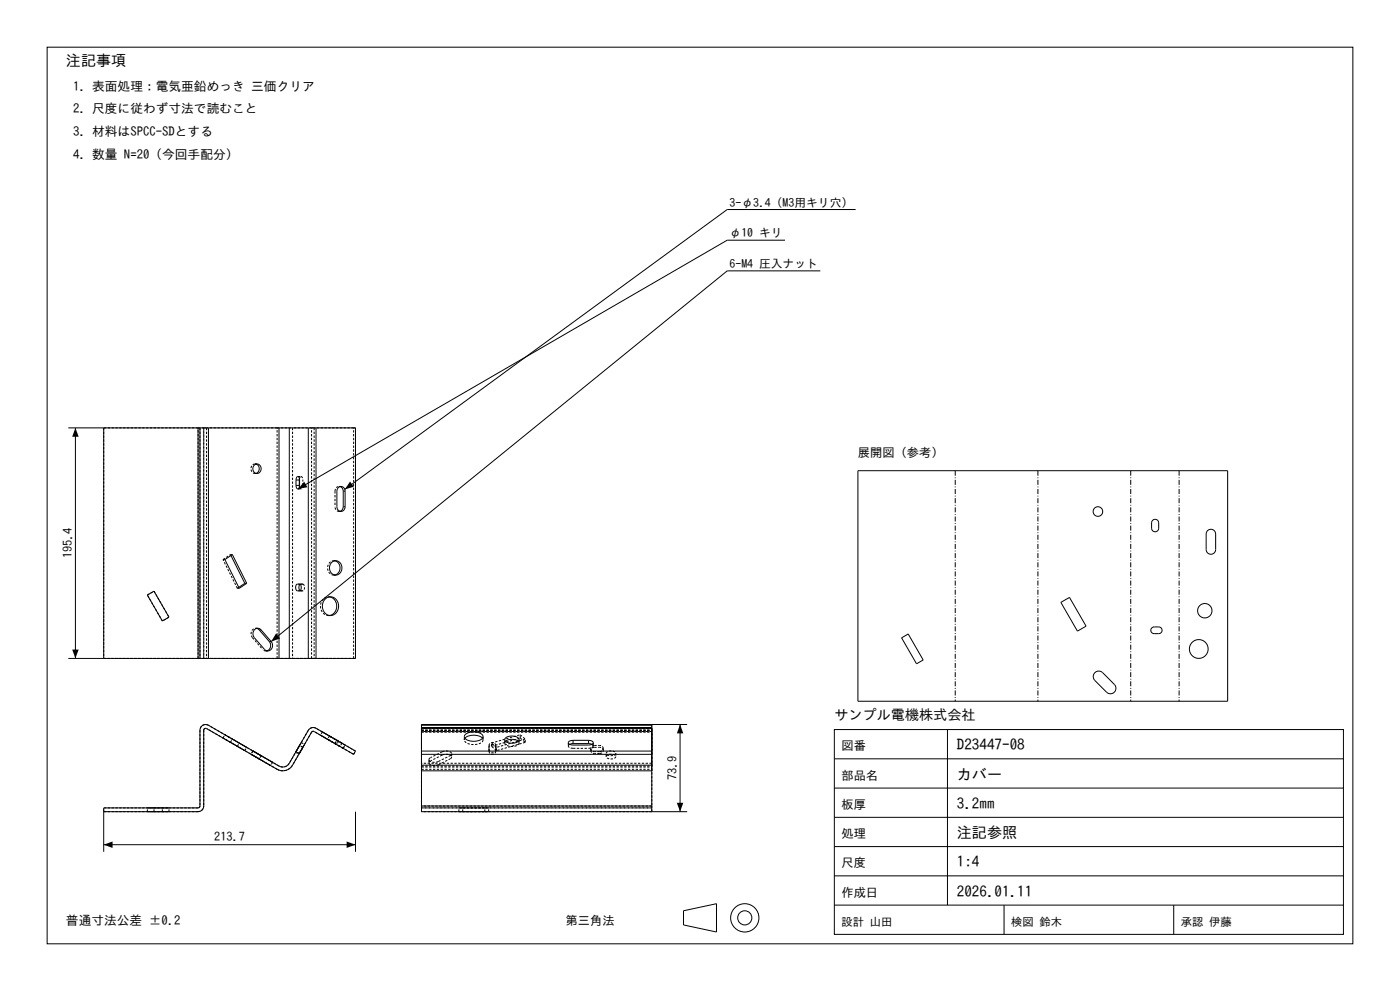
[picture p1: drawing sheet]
<svg xmlns="http://www.w3.org/2000/svg" width="420mm" height="297mm" viewBox="0 0 420 297" stroke-linecap="round" stroke-linejoin="round" font-family="sans-serif">
<g fill="none" stroke="#000" stroke-width=".3">
<path d="M14.1 14.1h391.8v268.8h-391.8zM235.5 72h-17.3l-128.8 74.5M256.7 62.8h-38.5l-114.8 83.9M246.1 81.2h-27.9l-136.8 111.1M20.5 128.2h38.9M22.6 128.2v69.1M31.1 128.2v69.1M59.4 128.2h.6M59.4 128.2v69.1M60 128.2h2.5M60 128.2v69.1M62.5 128.2h21.2"/>
<path d="M62.5 128.2v69.1M76.2 139.5a1.37 1.37 0 0 1 2.1 .5 1.37 1.37 0 0 1-1 1.9 1.43 1.43 0 0 1-1.4-.8 1.43 1.43 0 0 1 .3-1.6zM76.8 139.1a1.5 1.5 0 0 1 1 1.4 1.5 1.5 0 0 1-1 1.4M83.7 128.2h3.1M83.7 128.2v69.1M86.8 128.2h5.7M86.8 128.2v69.1M92.5 128.2h2.3M92.5 128.2v69.1M94.8 128.2h11.8v69.1h-11.8M94.8 128.2v69.1M88.8 143.9l.2-.8 .2-.3 .3 .1a3 3 0 0 1 .4 2.6l-.2 .7-.4 .3-.3-.3-.2-.7"/>
<path d="M88.8 143.9v1.6M88.8 145.5h1M88.8 143.9h1M89.8 145.5v.4M89.8 143.9v1.6M89.8 143.4v.5M102 145.8l.7 .5 .3 .9M103 151.9l-.3 .8-.7 .5M103 147.2v4.7M103 151.9h.5M103 147.2h.5M103.5 147.2a1.25 1.25 0 0 0-1.2-1.4 1.25 1.25 0 0 0-1.2 1.4v4.7a1.25 1.25 0 0 0 1.2 1.4 1.25 1.25 0 0 0 1.2-1.4"/>
<path d="M103.5 147.2v4.7M257.4 141.1h110.9v69.1h-110.9zM345.8 155.9a1.07 1.07 0 0 1 1.1-.2 1.07 1.07 0 0 1 .7 1v1.6a1.07 1.07 0 0 1-1.1 1.1 1.07 1.07 0 0 1-1-1.1v-1.8zM362.3 159a1.42 1.42 0 0 1 1.5-.3 1.42 1.42 0 0 1 .9 1.3v4.7a1.42 1.42 0 0 1-1.4 1.4 1.42 1.42 0 0 1-1.5-1.4v-4.7zM44.2 178.3l2-1.1 4.5 7.8-2 1.1zM67.5 167.7l2.2-1.5 4.3 8.6-2.2 1.5zM69.3 166.5l4.1 8.3M73.4 174.8l-1.8 1.2M73.4 174.8h.6M89 175.1h.2a1.11 1.11 0 0 1 1.2 .6 1.11 1.11 0 0 1-.3 1.3l-.2 .1a1.11 1.11 0 0 1-1.2-.7 1.11 1.11 0 0 1 .3-1.3zM90 175.1a1.47 1.47 0 0 0 0 1.9M97.4 179.7a2.47 2.47 0 0 1 3.1-.4 2.47 2.47 0 0 1 1 2.9 2.43 2.43 0 0 1-2.7 2.3 2.43 2.43 0 0 1-2.1-2.8l.2-1.1z"/>
<path d="M98.9 178.9a2.89 2.89 0 0 1 2.1 2.8 2.89 2.89 0 0 1-2.1 2.8M99.4 168.7a1.95 1.95 0 0 1 2.5-.2 1.95 1.95 0 0 1 .5 2.5 1.89 1.89 0 0 1-2.4 1.2 1.89 1.89 0 0 1-1.1-2.4zM100.4 168.1a2.23 2.23 0 0 1 1.6 2.1 2.23 2.23 0 0 1-1.6 2.1M20.5 197.3h38.9M59.4 197.3h.6M60 197.3h2.5M62.5 197.3h21.2M77 188.3l.8 .5M77.8 188.8l3 3.5M77.8 188.8h.5M78.3 188.8a1.55 1.55 0 0 0-2.2 .1 1.55 1.55 0 0 0 .2 2.2l3 3.5a1.55 1.55 0 0 0 2.2-.1 1.55 1.55 0 0 0-.1-2.2M78.3 188.8l3.1 3.5"/>
<path d="M80.8 192.3a1.74 1.74 0 0 1-.7 2.8M80.8 192.3h.6M83.7 197.3h3.1M86.8 197.3h5.7M92.5 197.3h2.3M270.5 191.2l2-1.2 4.5 7.8-2 1.1zM318.3 180.5l2.5-1.5 5 8.7-2.6 1.5zM345.5 188.2l.5-.3h1.6a1 1 0 0 1 1 1 1 1 0 0 1-1 1h-1.4a1 1 0 0 1-.9-.6 1 1 0 0 1 .2-1.1zM126.4 218v.3M126.4 217.4v.6M126.4 218.3v11M126.4 217.4h69.1"/>
<path d="M126.4 218.3h69.1M126.4 218h69.1M195.5 218v.3M195.5 217.1v.3M195.5 217.4v.6M195.5 218.3v11M204 217.1v26.2M206.1 217.1h-79.7v.3M250.3 218.6h152.7v61.4h-152.7zM284.2 218.6v52.7M328.5 201.6a1.65 1.65 0 0 1 2.3 0l3.5 3.5a1.65 1.65 0 0 1 0 2.3 1.65 1.65 0 0 1-2.3 0l-3.5-3.5a1.65 1.65 0 0 1 0-2.3zM126.4 229.3v1.7"/>
<path d="M126.4 231v10.6M126.4 229.3h69.1M126.4 226.1h69.1M126.4 225.1h69.1M126.4 231h69.1M139.5 221.3a4.3 4.3 0 0 1 5.2 0M139.5 220.2a4.1 4.1 0 0 1 5.4 .3 1.81 1.81 0 0 1-2.2 1.6 2.99 2.99 0 0 1-3.4-1.3zM151.6 221.3a3.2 3.2 0 0 1 4.1 .2 1.39 1.39 0 0 1-1.7 1.2 2.3 2.3 0 0 1-2.6-1zM151.6 222.2a3.4 3.4 0 0 1 3.9 0M171.9 222.8l-1 .3M171.9 221.9l-1 .2a.51 .51 0 0 0-.4 .5 .51 .51 0 0 0 .4 .5l1 .2h4.7l1-.2a.51 .51 0 0 0 .4-.5 .51 .51 0 0 0-.4-.5l-1-.2M171.9 222.8h4.7"/>
<path d="M171.9 221.9h4.7M171.9 221.9v.9M176.6 222.8l1 .3M176.6 221.9v.9M195.5 229.3v1.7M195.5 231v10.6M250.3 236.2h152.7M250.3 227.4h152.7M31.1 243.3h28.3a1.7 1.7 0 0 0 1.7-1.7v-22.8l.4-.5h.5l21.1 12.3a3.4 3.4 0 0 0 4.7-1.3l5.7-9.9 .3-.2h.4l11.9 6.9 .5-1-11.8-6.8a1.7 1.7 0 0 0-2.3 .6l-5.7 9.9-1.1 .9-1 .2-1-.3-21.2-12.2a1.7 1.7 0 0 0-2.5 1.4v22.8l-.2 .4-.4 .1h-28.3v13.2M31.1 253.2h75.5M106.6 243.3v12M126.4 241.6v1.7h79.7"/>
<path d="M126.4 241.6h69.1M195.5 241.6v1.7M250.3 253.7h152.7M250.3 245h152.7M205.1 273l9.8-2.2v8.5l-9.8-2.1zM250.3 271.3h152.7M250.3 262.5h152.7M301.2 271.3v8.7M352.1 271.3v8.7"/>
<circle cx="329.4" cy="153.3" r="1.44"/>
<circle cx="359.6" cy="194.5" r="2.82"/>
<circle cx="361.4" cy="183" r="2.16"/>
<circle cx="223.4" cy="275.1" r="4.2"/>
<circle cx="223.4" cy="275.1" r="2.12"/>
</g>
<g fill="none" stroke="#000" stroke-width=".3" stroke-dasharray=".7 .4" stroke-linecap="butt">
<path d="M31.1 128.2v69.1M59.4 128.2h-28.3M59.4 128.2h1.7M60 128.2v69.1M61.1 128.2h.9M61.1 128.2v69.1M62 128.2v69.1M76.5 139l.3 .1M77.1 139h-.6M83.1 128.2h-21.1M83.1 128.2h4.7M87.8 128.2v69.1"/>
<path d="M93.5 128.2h-5.7M93.5 128.2h.7M94.2 128.2v69.1M106.1 128.2h-11.9M106.1 128.2h.5M76.5 141.9a1.45 1.45 0 0 1-1.2-1.4 1.45 1.45 0 0 1 1.2-1.5M76.5 141.9h.6M76.8 141.9h-.3M89.3 146.5h1M89.3 142.8h1M89.8 143.4l.5-.6M90.3 146.5l-.5-.6"/>
<path d="M90.3 142.8l.4 .3 .2 .8M90.9 145.5v-1.6M90.9 145.5l-.2 .7-.4 .3M100.5 147.2a1.34 1.34 0 0 1 1.2-1.4M100.5 147.2v4.7M101.7 145.8h.3M101.7 153.3a1.34 1.34 0 0 1-1.2-1.4M102 153.2l-.3 .1M102.3 145.8h-.6M102.3 153.3h-.6M44.2 178.3l2-1.1M46.2 177.2l4.5 7.8"/>
<path d="M66.9 167.7l2.2-1.5M66.9 167.7h.6M69.1 166.2l.2 .3M69.1 166.2h.6M71.2 176.3l-4.3-8.6M71.2 176.3h.6M71.6 176l-.4 .3M90 175.1h.2M90.2 177.1l-.2-.1M90.2 177.1h.7M90.2 175.1h-1M90.2 177.1h-1"/>
<path d="M90.9 175.1h-.7M90.9 175.1a1.26 1.26 0 0 1 0 2M90.9 175.1h-1M90.9 177.1h-1M98.6 178.9h.3M99.1 178.9h-.5M100.1 172.4a2.18 2.18 0 0 1-1.8-2.2 2.18 2.18 0 0 1 1.8-2.2M100.1 168l.3 .1M100.1 172.4h.6M100.4 172.3l-.3 .1M100.7 168h-.6M31.1 197.3h28.3"/>
<path d="M48.7 186.1l-4.5-7.8M50.7 185l-2 1.1M59.4 197.3h1.7M59.4 197.3v-69.1M61.1 197.3h.9M61.1 197.3v-69.1M62 197.3h21.1M75.7 191.1a1.7 1.7 0 0 1 1-2.8M75.7 191.1l3.1 3.5M76.7 188.3h.3M77.3 188.3h-.6M79.8 195.1l-1-.5"/>
<path d="M80.1 195.1h-.3M80.3 195.1h-.5M83.1 197.3h4.7M83.1 197.3v-69.1M87.8 197.3h5.7M93.5 197.3h.7M93.5 197.3v-69.1M94.2 197.3h11.9M98.6 184.5a2.85 2.85 0 0 1-2.5-2.8 2.85 2.85 0 0 1 2.5-2.8M98.6 184.5h.5M98.9 184.5h-.3M106.1 197.3h.5"/>
<path d="M106.1 197.3v-69.1M60 218.8v22.8M61.1 218.8v22.8M61.1 218.8l.2-.4 .7-.1M62.5 217.4a1.7 1.7 0 0 0-2.5 1.4M92.5 218.9l-5.7 9.9M93.5 219.4l-5.7 9.9M93.5 219.4l.3-.2h.4M94.8 218.3a1.7 1.7 0 0 0-2.3 .6M96.7 219.4l4.9 2.8M96.7 219.4l-.6 .9M126.4 217.1v1.7"/>
<path d="M126.4 218v11.6M126.4 218v.9M126.4 219.2v6.9M126.4 219.4v-.2M126.4 218.3v12.3M126.4 218.8v-.5M126.4 218.8h69.1M126.4 219.4h69.1M126.4 218.9h69.1M126.4 218.3h69.1M126.4 219.2h69.1M195.5 218.8v12.2"/>
<path d="M195.5 218.8v-.5M195.5 219.4v6.7M195.5 219.4v-.2M195.5 218v.9M195.5 218.9v9.9M195.5 217.1v1.7M195.5 218.8v22.8M195.5 218.3h-69.1M195.5 219.2h-69.1M66.9 221.2l2.2 1.3M66.9 221.2l.6-1M67.5 220.2l2.2 1.3"/>
<path d="M69.1 222.5l4.3 2.5M69.1 222.5l.6-1M69.7 221.5l4.3 2.5M71.2 223.7l-4.3-2.5M71.2 223.7l.6-1M71.8 222.7l-4.3-2.5M73.4 225l-2.2-1.3M73.4 225l.6-1M74 224l-2.2-1.3M75.3 226l2.5 1.5M75.7 226.3l-.4-.3M75.7 226.3l3.1 1.7"/>
<path d="M75.9 225l2.4 1.5M75.9 225l-.6 1M75.9 225.1l2.4 1.4M75.9 225.1l-.6 .9M76.3 225.3l-.4-.2M76.3 225.3l3 1.8M76.5 226.7l-1.2-.7M77.1 225.8l-1.2-.8M77.8 227.5l-1.3-.8M78.3 226.5l-1.2-.7M78.3 226.5l-.5 1M80.8 229.2l-3-1.7"/>
<path d="M80.8 229.2l.4 .2M81.2 229.4l-2.4-1.4M81.4 228.2l-3.1-1.7M81.4 228.2l.4 .3M81.8 228.5l-2.5-1.4M81.8 228.5l-.6 .9M83.1 230.6l-21.1-12.3M83.1 230.6a3.4 3.4 0 0 0 4.7-1.3M83.7 229.6l-21.2-12.2M86.8 228.8l-.7 .7-.9 .4-1.5-.3M88.7 225.5l.5-.9M88.7 225.5l1 .5"/>
<path d="M88.8 225.3l1.1-1.9M89.2 224.6l-.5 .9M89.2 224.6l.7-1.2M89.7 226l.5-.8M89.8 225.8l1.1-1.8M89.8 225.8l-1-.5M89.9 223.4l-1.1 1.9M89.9 223.4l-.7 1.2M89.9 223.4l.5-.9M90.2 225.2l-.5 .8M90.2 225.2l.7-1.2M90.4 222.5l-.5 .9"/>
<path d="M90.4 222.5l1 .6M90.9 224l-1.1 1.8M90.9 224l-1-.6M90.9 224l-.7 1.2M90.9 224l.5-.9M91.4 223.1l-.5 .9M96.1 220.3l4.9 2.8M98.3 221.6l3.7 2.1M98.6 221.7l-2.5-1.4M98.8 220.6l3.8 2.1M98.8 220.6l-.5 1M99.1 220.8l-2.4-1.4"/>
<path d="M100.1 222.6l-1.8-1M100.5 222.8l2.5 1.5M100.5 222.8l.6-.9M100.7 221.7l-1.9-1.1M101 223.1l-2.4-1.4M101.1 221.9l2.4 1.4M101.6 222.2l-2.5-1.4M101.6 222.2l-.6 .9M102 223.7l-1.9-1.1M102.6 222.7l-1.9-1M102.6 222.7l-.6 1M103 224.3l-2.5-1.5"/>
<path d="M103 224.3l.5-1M103.5 223.3l-2.4-1.4M106.1 226.1l-11.9-6.9M106.1 226.1l.5-1M106.6 225.1l-11.8-6.8M126.4 228.8v1.1M126.4 229.9v-.3M126.4 228.8v-9.9M126.4 226.1v-6.7M126.4 230.6v.4M126.4 231v-12.2M126.4 230.6h69.1"/>
<path d="M126.4 229.6h69.1M126.4 229.9h69.1M128.7 228.6l.5-.6M128.7 227.6l.5-.5M128.7 227.6v1M131.5 229.2l3.5-1.7M131.5 229.2a2.13 2.13 0 0 1-2.8-.6M131.5 228.2l3.5-1.7M131.5 228.2a2.13 2.13 0 0 1-2.8-.6M132.7 226.3a2.13 2.13 0 0 1 2.8 .6M132.7 226.3l-3.5 1.7M132.7 225.3a2.13 2.13 0 0 1 2.8 .6"/>
<path d="M132.7 225.3l-3.5 1.8M135.5 226.9l-.5 .6M135.5 225.9l-.5 .6M135.5 225.9v1M139.3 221.7l.2-.4M139.3 221.7v-.9M144.7 221.3l.2 .4M144.9 221.7a3.2 3.2 0 0 1-3.9 1.3l-1.2-.5-.5-.8M144.9 220.8v.9M146.7 225.2a1.01 1.01 0 0 0 1 .8 1.01 1.01 0 0 0 1-.8M146.7 225.2v-1.2M146.7 224.6a1.01 1.01 0 0 0 1 .9 1.01 1.01 0 0 0 1-.9"/>
<path d="M146.7 224.6v-1.2M146.7 225.2v-.6M146.7 224v-.6M147.5 223.7l8.6-2.5M147.5 222.7l8.6-2.5M147.5 223.7v-1M148.7 224v1.2M148.7 224a1.01 1.01 0 0 0-1-.9 1.01 1.01 0 0 0-1 .9M148.7 223.4v1.2M148.7 223.4a1.01 1.01 0 0 0-1-.9 1.01 1.01 0 0 0-1 .9M148.7 224v-.6M148.7 225.2v-.6"/>
<path d="M149 225l-1.5-1.3M149 224l-1.5-1.3M149 225v-1M151.4 222.6l.2-.4M151.4 222.6v-.9M155.5 222.2l.2 .4M155.7 222.6a2.81 2.81 0 0 1-3.9 .6l-.4-.6M155.7 221.7v.9M156.1 221.2l1.5 1.3M156.1 220.2l1.5 1.3M156.1 221.2v-1M157.6 222.5l-8.6 2.5"/>
<path d="M157.6 221.5l-8.6 2.5M157.6 222.5v-1M170.5 223.6l.4-.5M170.5 222.6v1M171.9 224.3h4.7M171.9 224.3l-1-.2-.4-.5M177.2 224.9a1 1 0 0 0 1.1 .9M177.2 224.3a1 1 0 0 0 1.1 1M177.2 224.3v.6M177.6 223.1l.4 .5M178 223.6l-.4 .5-1 .2M178 222.6v1"/>
<path d="M178.3 224h1.6M178.3 224a1 1 0 0 0-1.1 .9M178.3 223.4h1.6M178.3 223.4a1 1 0 0 0-1.1 .9M179.9 225.8a1 1 0 0 0 1.1-.9M179.9 225.8h-1.6M179.9 225.3a1 1 0 0 0 1.1-1M179.9 225.3h-1.6M181 224.9a1 1 0 0 0-1.1-.9M181 224.3a1 1 0 0 0-1.1-.9M181 224.3v.6M181.9 226.7a1.8 1.8 0 0 1 2.8 0"/>
<path d="M181.9 225.8a1.8 1.8 0 0 1 2.8 0M181.9 226.7v-.9M184.7 226.7a1.8 1.8 0 0 1-2.8 0M184.7 225.8a1.8 1.8 0 0 1-2.8 0M184.7 225.8v.9M195.5 230.6v-12.3M195.5 230.6v.4M195.5 226.1v-6.9M195.5 228.8v1.1M195.5 229.9v-.3M195.5 229.6v-11.6M195.5 228.8h-69.1"/>
<path d="M31.1 243.3v-1.2M44.2 243.3h2M44.2 242.1h2M44.2 243.3v-1.2M46.2 243.3h4.5M46.2 242.1h4.5M46.2 243.3v-1.2M48.7 243.3h-4.5M48.7 242.1h-4.5M48.7 243.3v-1.2M50.7 243.3h-2M50.7 242.1h-2"/>
<path d="M50.7 243.3v-1.2M59.4 243.3h-28.3M59.4 242.1h-28.3M59.4 243.3a1.7 1.7 0 0 0 1.7-1.7M60 241.6l-.2 .4-.4 .1M126.4 243.3v-1.2M126.4 241.6v.5M126.4 241.6v-22.8M126.4 242.1h69.1M137.7 243.3h7.7M137.7 242.1h7.7M137.7 243.3v-1.2"/>
<path d="M138.8 243.3h-1.1M138.8 242.1h-1.1M138.8 243.3v-1.2M145.4 243.3h1.2M145.4 242.1h1.2M145.4 243.3v-1.2M146.6 243.3h-7.8M146.6 242.1h-7.8M146.6 243.3v-1.2M195.5 243.3v-1.2M195.5 243.3h-69.1M195.5 242.1h-69.1"/>
<path d="M195.5 241.6v.5M195.5 241.6h-69.1"/>
</g>
<path d="M22.6 128.2l1 2.7h-1.9zM91.3 144.4l.9 1.6-2.8 .5zM105 144.3l1.2 1.6-2.8 .8zM21.7 194.7h1.9l-1 2.6zM82.8 189.8l1.2 1.5-2.6 1zM204 217.1l1 2.7h-1.9zM31.1 253.2l2.7-1v1.9zM104 252.2l2.6 1-2.6 .9zM203.1 240.6h1.9l-1 2.7z" fill="#000"/>
<path d="M286.6 141.1v69.1M311.4 141.1v69.1M339.2 141.1v69.1M353.7 141.1v69.1" fill="none" stroke="#000" stroke-width=".3" stroke-dasharray="1.5 .5 .2 .5" stroke-linecap="butt"/>
<g font-size="4.5">
<text x="19.8" y="19.8">注記事項</text>
<text x="287.1" y="224.9">D23447-08</text>
<text x="287.1" y="233.6">カバー</text>
<text x="287.1" y="242.4">3.2mm</text>
<text x="287.1" y="251.2">注記参照</text>
<text x="287.1" y="259.9">1:4</text>
<text x="287.1" y="268.7">2026.01.11</text>
</g>
<text font-size="4.2" x="250.3" y="215.8">サンプル電機株式会社</text>
<g font-size="3.8">
<text x="21.9" y="27.2">1. 表面処理：電気亜鉛めっき 三価クリア</text>
<text x="21.9" y="33.9">2. 尺度に従わず寸法で読むこと</text>
<text x="21.9" y="40.7">3. 材料はSPCC-SDとする</text>
<text x="21.9" y="47.5">4. 数量 N=20（今回手配分）</text>
<text x="19.8" y="277.2">普通寸法公差 ±0.2</text>
</g>
<g font-size="3.7">
<text x="257.4" y="136.8">展開図（参考）</text>
<text x="21.6" y="167.4" transform="rotate(-90 21.6 167.4)">195.4</text>
<text x="252.4" y="224.9">図番</text>
<text x="203" y="233.9" transform="rotate(-90 203 233.9)">73.9</text>
<text x="252.4" y="233.6">部品名</text>
<text x="252.4" y="242.4">板厚</text>
<text x="252.4" y="251.2">処理</text>
<text x="64.3" y="252.2">213.7</text>
<text x="252.4" y="259.9">尺度</text>
<text x="252.4" y="268.7">作成日</text>
<text x="169.7" y="277.2">第三角法</text>
</g>
<g font-size="3.5">
<text x="218.9" y="61.9">3-φ3.4（M3用キリ穴）</text>
<text x="218.9" y="71.1">φ10 キリ</text>
<text x="218.9" y="80.3">6-M4 圧入ナット</text>
</g>
<g font-size="3.4">
<text x="252.4" y="277.5">設計 山田</text>
<text x="303.3" y="277.5">検図 鈴木</text>
<text x="354.2" y="277.5">承認 伊藤</text>
</g>
</svg>
